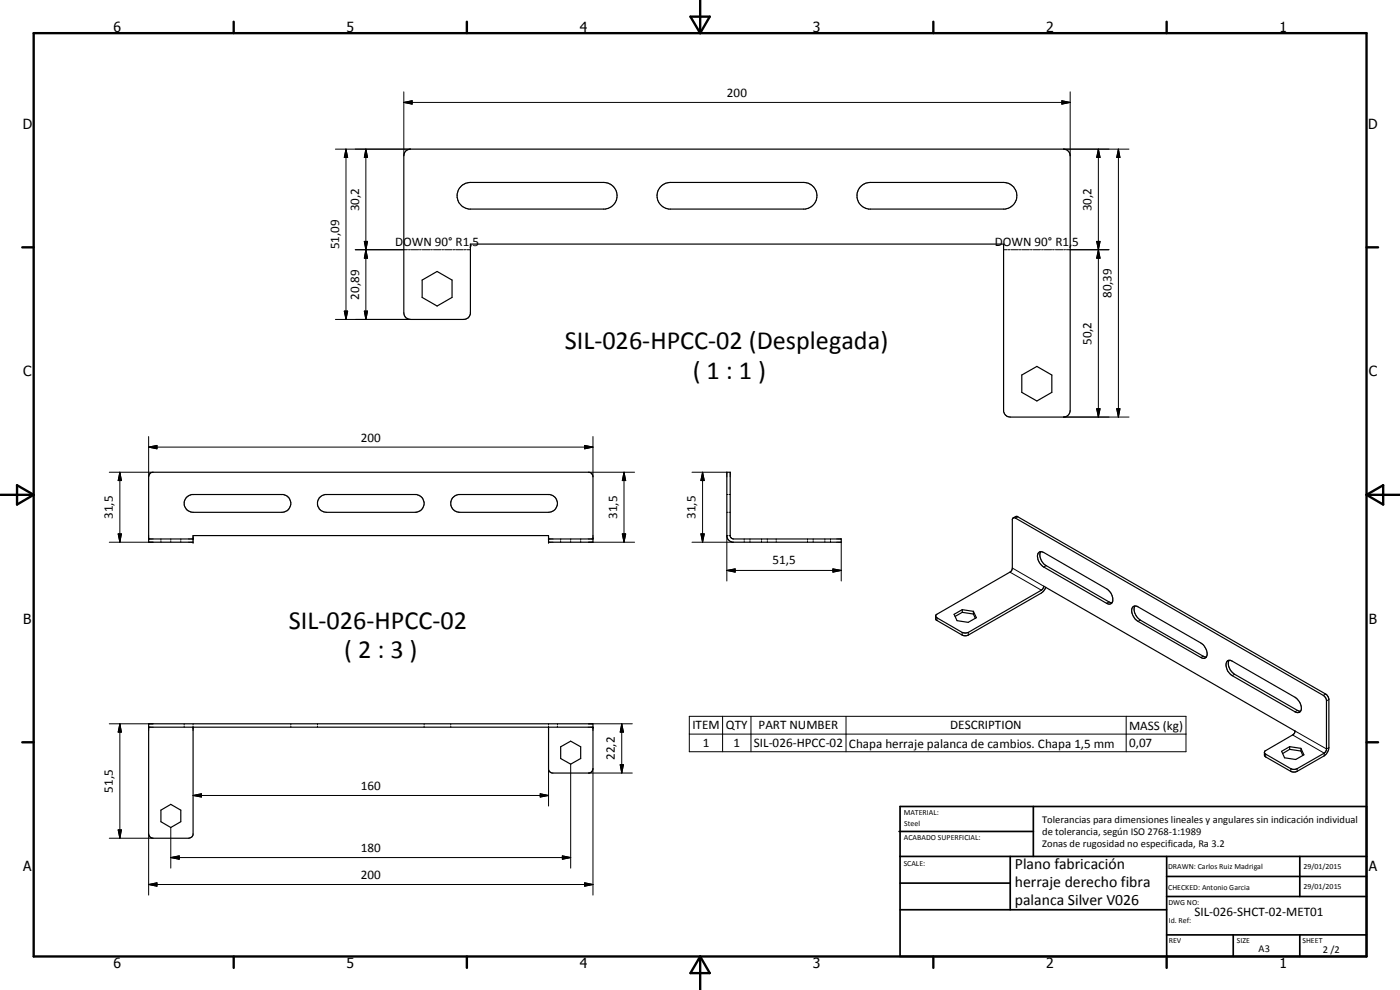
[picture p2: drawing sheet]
<svg xmlns="http://www.w3.org/2000/svg" width="420mm" height="297mm" viewBox="0 0 420 297" stroke-linecap="round" stroke-linejoin="round" font-family="sans-serif">
<g fill="none" stroke="#000" stroke-width=".35">
<path d="M121.9 45.2l1.3-.5h196a2 2 0 0 1 2 2v76.4a2 2 0 0 1-2 2h-16a2.07 2.07 0 0 1-2-1.6v-50.3h-160v21a1.98 1.98 0 0 1-2 1.6h-16a1.94 1.94 0 0 1-2-1.9v-47.2l.2-.9zM138.5 55.8l1.3-.8 1.4-.3h40a4 4 0 0 1 4 3.8 4 4 0 0 1-3.6 4.2h-40.9a4 4 0 0 1-3.4-2.7 4 4 0 0 1 1.2-4.2zM198.2 56.1l1.6-1.1 1.4-.3h40a4 4 0 0 1 4 3.8 4 4 0 0 1-3.5 4.2h-41a4 4 0 0 1-2.5-6.6zM258.5 55.8l1.2-.8 1.5-.3h40a4 4 0 0 1 4 3.8 4 4 0 0 1-3.5 4.2h-41a4 4 0 0 1-3.3-2.8 4 4 0 0 1 1.1-4.1zM126.7 84l4.5-2.6 4.5 2.6v5.2l-4.5 2.6-4.5-2.6zM306.7 112.5l4.5-2.6 4.5 2.6v5.2l-4.5 2.6-4.5-2.6zM45 142.1l.9-.4h130.7l.8 .2 .6 1.1v19.7h-13.4v-2h-106.7v2h-13.3v-19.7zM55.9 149.4l.9-.8 .8-.2h27.4a2.68 2.68 0 0 1 2.3 2.8 2.68 2.68 0 0 1-2.7 2.5h-26.7a2.67 2.67 0 0 1-2.4-1.5 2.67 2.67 0 0 1 .4-2.8zM95.8 149.4l.6-.6 1.2-.4h27.4a2.68 2.68 0 0 1 2.3 2.8 2.68 2.68 0 0 1-2.7 2.5h-26.7a2.7 2.7 0 0 1-2.4-1.5 2.7 2.7 0 0 1 .3-2.8zM135.8 149.4l.6-.6 1.2-.4h27.4a2.68 2.68 0 0 1 2.3 2.8 2.68 2.68 0 0 1-2.7 2.5h-26.6a2.7 2.7 0 0 1-2.5-1.5 2.7 2.7 0 0 1 .3-2.8zM218.1 141.7h1v19.2l.6 .7 32.8 .1v1h-32.7a2.07 2.07 0 0 1-1.7-2zM304.1 155.4h.6l92.8 53.6 .6 1.1v14.8l-.7 1.1-8.1 4.6-1.2 .2-8.4-4.6-.2-.5"/>
<path d="M304.1 155.4l1.2-.5 92.7 53.5 .8 1.3v14.6a3.3 3.3 0 0 1-1.4 2.5l-8.1 4.6-1.2 .2-8.3-4.5-.3-.5v-.9M304.1 155.4l-.3 .4v14.8l-.4 .8-22.4 13-.1 1.5 7.8 4.6 1.5 .2 22.3-12.8 .7-.6 .6-1.1M44.6 161.7h13.3M164.6 161.7h13.4M311.6 165.9l.6-.4 1.1 .3 18.8 10.9a3.7 3.7 0 0 1 1.6 4.1l-.8 .5-.8-.3-18.8-10.9a3.6 3.6 0 0 1-1.7-4.2zM312.3 165.5a3.4 3.4 0 0 0 1.7 4.2l18.8 10.9 .9 .2M280.8 185l.2 .3 7.7 4.4 1 .2 .7-.1 22.1-12.7 .8-1.2 75.4 43.4-.6 1.1-8.4 4.9-.2 .4M288.8 183.7l-2.2 1.3M288.8 183.7l3.3 .5M288.8 182.9l-2.5 1.4 .9 1.9 3.4 .5 2.4-1.4-.9-1.9M288.8 182.9v.8M288.8 182.9l3.3 .5"/>
<path d="M292.1 184.2l.6 1.3M292.1 183.4v.8M340.1 182l1.1-.1 19.2 11a3.3 3.3 0 0 1 1.5 4.4l-.9 .2-.6-.2-18.9-10.9a3.3 3.3 0 0 1-1.4-4.4zM340.6 181.8a3.5 3.5 0 0 0 1.6 4.3l18.9 10.8 .9 .2M368.3 198.3l1-.2 .5 .3 18.9 10.8a3.3 3.3 0 0 1 1.4 4.4 1.3 1.3 0 0 1-1.4 0l-18.9-10.9a3.5 3.5 0 0 1-1.5-4.4zM368.9 198.1a3.6 3.6 0 0 0 1.6 4.2l18.9 10.8 .9 .3M44.6 218.2h133.4M57.9 218.2v32.5l-.3 .4-1 .4h-10.9a1.26 1.26 0 0 1-1.1-1.3v-33h133.4v13.4l-.4 1-.7 .3h-11.2l-.9-.5-.2-.5v-12.7M168.3 224.1l3-1.7 3 1.7v3.5l-3 1.7-3-1.7zM387 224l-2.4 1.4 .9 2 3.4 .5 2.4-1.4-.9-2M387 224l3.4 .5M387 224.8l3.4 .5"/>
<path d="M387 224.8l-2.1 1.3M387 224v.8M390.4 225.3l.6 1.4M390.4 224.5v.8M48.3 243.1l3-1.8 3 1.8v3.4l-3 1.8-3-1.8z"/>
</g>
<g fill="#000">
<circle cx="57.9" cy="161.7" r=".18"/>
<circle cx="57.9" cy="162.7" r=".18"/>
<circle cx="164.6" cy="161.7" r=".18"/>
<circle cx="164.6" cy="162.7" r=".18"/>
<circle cx="44.6" cy="218.2" r=".18"/>
<circle cx="57.9" cy="218.2" r=".18"/>
<circle cx="164.6" cy="218.2" r=".18"/>
<circle cx="178" cy="218.2" r=".18"/>
</g>
<g fill="none" stroke="#000" stroke-width=".3">
<path d="M121.2 30.7l2.5-.5v1zM121.2 30.7h200M121.2 27.6v19.1M318.7 30.2l2.5 .5-2.5 .5zM321.2 27.6v19.1M100.7 44.7h22.5M103.8 44.7l.5 2.5h-1zM103.8 44.7v51.1M109.8 44.7l.5 2.5h-1zM109.8 44.7v51.1M319.2 44.7h19.6M329.6 44.7l.5 2.5h-1z"/>
<path d="M329.6 44.7v80.4M335.6 44.7l.5 2.5h-1zM335.6 44.7v80.4M106.6 74.9h15.7M109.3 72.4h1l-.5 2.5zM109.8 74.9l.5 2.6h-1zM122.6 74.9h.5M123.4 74.9h2.2M125.9 74.9h.5M126.7 74.9h2.3M129.2 74.9h.6M130.1 74.9h2.2"/>
<path d="M132.6 74.9h.5M133.4 74.9h2.2M135.9 74.9h.6M136.7 74.9h2.3M139.2 74.9h.6M140.1 74.9h1.1M301.2 74.9h1.1M302.5 74.9h.6M303.4 74.9h2.2M305.9 74.9h.6M306.7 74.9h2.2M309.2 74.9h.6"/>
<path d="M310.1 74.9h2.2M312.6 74.9h.5M313.4 74.9h2.2M315.9 74.9h.5M316.7 74.9h2.3M319.2 74.9h.6M320.1 74.9h12.7M329.1 72.4h1l-.5 2.5zM329.1 72.4l1 5.1h-1l1-5.1zM329.6 74.9l.5 2.6h-1zM100.7 95.8h22.5M103.3 93.3h1l-.5 2.5z"/>
<path d="M109.3 93.3h1l-.5 2.5zM44.6 134.2l2.5-.6v1.1zM44.6 134.2h133.4M44.6 131v12M175.5 133.6l2.5 .6-2.5 .5zM178 131v12M319.2 125.1h19.6M329.1 122.6h1l-.5 2.5zM335.1 122.6h1l-.5 2.5zM32.8 141.7h13.1M36 141.7l.4 2.5h-.9zM36 141.7v21"/>
<path d="M176.6 141.7h13.8M187.3 141.7l.5 2.5h-1zM187.3 141.7v21M207.7 141.7h10.4M210.9 141.7l.5 2.5h-1.1zM210.9 141.7v21M218.1 148.4h.4M218.1 153.7h.4M218.8 148.4h.3M218.8 153.7h.3M305.5 155.1l-.8 .3M32.8 162.7h13.1"/>
<path d="M35.5 160.2h.9l-.4 2.5zM48.3 161.7v.4M48.3 162.3v.4M51.3 161.7v.4M51.3 162.3v.4M54.3 161.7v.4M54.3 162.3v.4M168.3 161.7v.4M168.3 162.3v.4M171.3 161.7v.4M171.3 162.3v.4M174.3 161.7v.4"/>
<path d="M174.3 162.3v.4M176.6 162.7h13.8M186.8 160.2h1l-.5 2.5zM207.7 162.7h12.4M210.3 160.2h1.1l-.5 2.5zM218.1 171.2l2.5-.5v1zM218.1 171.2h34.4M218.5 160.7h-.4v13.6M218.8 160.7h.3M223.3 161.7v.4M223.3 162.3v.4M225.1 161.7v.4"/>
<path d="M225.1 162.3v.4M228.5 161.7v.4M228.5 162.3v.4M230.3 161.7v.4M230.3 162.3v.4M232.9 161.7v.4M232.9 162.3v.4M242.3 161.7v.4M242.3 162.3v.4M244 161.7v.4M244 162.3v.4M247.6 161.7v.4"/>
<path d="M247.6 162.3v.4M249.2 161.7v.4M249.2 162.3v.4M250 170.7l2.5 .5-2.5 .5zM252.5 162.7v11.6M303.1 171.7l9.4 5.4M303.8 170.4l9.5 5.5M314 169.7l-.7 .4M281.2 185.4v.8M288.7 189.7v.8M290.6 189.7v.8M332.8 180.6l-.7 .4"/>
<path d="M342.2 186.1l-.7 .3M361.1 196.9l-.7 .4M32.8 217.2h13.1M36 217.2l.4 2.5h-.9zM36 217.2v34.3M55.3 217.2v.3M55.3 217.8v.4M57.9 217.2v.3M57.9 217.8v.4M87.3 217.2v.3M87.3 217.8v.4M95.3 217.2v.3"/>
<path d="M95.3 217.8v.4M127.3 217.2v.3M127.3 217.8v.4M135.3 217.2v.3M135.3 217.8v.4M164.6 217.2v.3M164.6 217.8v.4M167.3 217.2v.3M167.3 217.8v.4M176.6 217.2h13.2M186.6 217.2l.5 2.5h-1zM186.6 217.2v14.7"/>
<path d="M206.9 214.9h149v10.7h-149zM216.9 214.9v10.7M225.4 214.9v10.7M253.9 214.9v10.7M338 214.9v10.7M370.5 202.3l-.7 .4M388.7 219.3l9.4 5.4 .7-.4M389.4 213.1l-.7 .5M397.8 208.2l-.6 .5M398.8 209.9l-.7 .4M57.9 238.7l2.5-.5v.9zM57.9 238.7h106.7"/>
<path d="M162.1 238.2l2.5 .5-2.5 .4zM164.6 230.6v11.3M171.3 229.3v31.2M176.6 231.9h13.2M178 230.6v38M186.1 229.4h1l-.5 2.5zM206.9 220.3h149M379.8 226.3v.8M387.4 230.6v.8M387.9 220.5l9.5 5.5v.8M389.3 230.6v.8M32.8 251.5h13.1"/>
<path d="M35.5 249h.9l-.4 2.5zM44.6 250.2v18.4M51.3 257.3l2.5-.5v1zM51.3 248.3v12.2M51.3 257.3h120M168.8 256.8l2.5 .5-2.5 .5zM44.6 265.4l2.5-.5v1zM44.6 265.4h133.4M175.5 264.9l2.5 .5-2.5 .5z"/>
</g>
<g fill="none" stroke="#000" stroke-width=".71">
<path d="M10.1 9.9h400v277.1h-400zM70.1 6.5v3.4M140.1 6.5v3.4M207.2 5h5.8l-2.9 4.9zM210.1 0v9.9M280.1 6.5v3.4M350.1 6.5v3.4M6.7 74.2h3.4M410.1 74.2h3.5M.1 148.5h10M5.1 145.6l5 2.9-5 2.9zM410.1 148.5h10"/>
<path d="M410.1 148.5l5-2.9v5.8zM6.7 222.7h3.4M410.1 222.7h3.5M70.1 287v3.4M140.1 287v3.4M210.1 287v10M210.1 287l2.9 5h-5.8zM280.1 287v3.4M350.1 287v3.4"/>
</g>
<g fill="none" stroke="#000" stroke-width=".51">
<path d="M269.8 249.5h40.3M270.1 242h140v45h-140zM270.1 257h140M303.2 257v16M310.1 242v15M350.1 257v30M390.1 257v12M270.1 265h33.1M270.1 273h80M350.1 269h60M350.1 263h60M350.1 280.5h60"/>
<path d="M370.1 280.5v6.5M390.1 280.5v6.5"/>
</g>
<g fill="#000">
<path d="M121.2 30.7l2.5-.5v1zM318.7 30.2l2.5 .5-2.5 .5zM103.8 44.7l.5 2.5h-1zM109.8 44.7l.5 2.5h-1zM329.6 44.7l.5 2.5h-1zM335.6 44.7l.5 2.5h-1zM109.3 72.4h1l-.5 2.5zM109.8 74.9l.5 2.6h-1zM329.1 72.4h1l-.5 2.5zM329.6 74.9l.5 2.6h-1zM103.3 93.3h1l-.5 2.5zM109.3 93.3h1l-.5 2.5z"/>
<path d="M44.6 134.2l2.5-.6v1.1zM175.5 133.6l2.5 .6-2.5 .5zM329.1 122.6h1l-.5 2.5zM335.1 122.6h1l-.5 2.5zM36 141.7l.4 2.5h-.9zM187.3 141.7l.5 2.5h-1zM210.9 141.7l.5 2.5h-1.1zM35.5 160.2h.9l-.4 2.5zM186.8 160.2h1l-.5 2.5zM210.3 160.2h1.1l-.5 2.5zM218.1 171.2l2.5-.5v1zM250 170.7l2.5 .5-2.5 .5z"/>
<path d="M36 217.2l.4 2.5h-.9zM186.6 217.2l.5 2.5h-1zM57.9 238.7l2.5-.5v.9zM162.1 238.2l2.5 .5-2.5 .4zM186.1 229.4h1l-.5 2.5zM35.5 249h.9l-.4 2.5zM51.3 257.3l2.5-.5v1zM168.8 256.8l2.5 .5-2.5 .5zM44.6 265.4l2.5-.5v1zM175.5 264.9l2.5 .5-2.5 .5z"/>
</g>
<g font-size="7.9">
<text x="169.5" y="104.8">SIL-026-HPCC-02 (Desplegada)</text>
<text x="208" y="113.8">( 1 : 1 )</text>
<text x="86.7" y="188.6">SIL-026-HPCC-02</text>
<text x="103.3" y="197.6">( 2 : 3 )</text>
</g>
<g font-size="4.7">
<text x="304.6" y="260.8">Plano fabricación</text>
<text x="304.6" y="266.2">herraje derecho fibra</text>
<text x="304.6" y="271.6">palanca Silver V026</text>
</g>
<g font-size="4.2">
<text x="34" y="9.6">6</text>
<text x="104" y="9.6">5</text>
<text x="174" y="9.6">4</text>
<text x="244" y="9.6">3</text>
<text x="314" y="9.6">2</text>
<text x="384" y="9.6">1</text>
<text x="6.8" y="38.7">D</text>
<text x="410.6" y="38.7">D</text>
<text x="7" y="112.9">C</text>
<text x="410.8" y="112.9">C</text>
<text x="7" y="187.1">B</text>
<text x="410.8" y="187.1">B</text>
<text x="7" y="261.4">A</text>
<text x="410.8" y="261.4">A</text>
<text x="34" y="290.4">6</text>
<text x="104" y="290.4">5</text>
<text x="174" y="290.4">4</text>
<text x="244" y="290.4">3</text>
<text x="314" y="290.4">2</text>
<text x="384" y="290.4">1</text>
</g>
<g font-size="3.9">
<text x="218.2" y="29.2">200</text>
<text x="107.8" y="63.3" transform="rotate(-90 107.8 63.3)">30,2</text>
<text x="327.6" y="63.3" transform="rotate(-90 327.6 63.3)">30,2</text>
<text x="101.8" y="74.8" transform="rotate(-90 101.8 74.8)">51,09</text>
<text x="118.6" y="73.7">DOWN 90° R1,5</text>
<text x="298.5" y="73.7">DOWN 90° R1,5</text>
<text x="107.8" y="89.9" transform="rotate(-90 107.8 89.9)">20,89</text>
<text x="333.6" y="89.5" transform="rotate(-90 333.6 89.5)">80,39</text>
<text x="327.6" y="103.5" transform="rotate(-90 327.6 103.5)">50,2</text>
<text x="108.3" y="132.6">200</text>
<text x="33.9" y="155.7" transform="rotate(-90 33.9 155.7)">31,5</text>
<text x="185.2" y="155.7" transform="rotate(-90 185.2 155.7)">31,5</text>
<text x="208.8" y="155.7" transform="rotate(-90 208.8 155.7)">31,5</text>
<text x="231.8" y="169.1">51,5</text>
<text x="207.8" y="218.9">ITEM</text>
<text x="217.9" y="218.9">QTY</text>
<text x="227.7" y="218.9">PART NUMBER</text>
<text x="285.2" y="218.9">DESCRIPTION</text>
<text x="338.9" y="219">MASS (kg)</text>
<text x="210.9" y="224.2">1</text>
<text x="220.1" y="224.2">1</text>
<text x="226.3" y="224.2">SIL-026-HPCC-02</text>
<text x="254.8" y="224.3">Chapa herraje palanca de cambios. Chapa 1,5 mm</text>
<text x="338.9" y="224.2">0,07</text>
<text x="184.6" y="228" transform="rotate(-90 184.6 228)">22,2</text>
<text x="33.9" y="237.8" transform="rotate(-90 33.9 237.8)">51,5</text>
<text x="108.3" y="237.1">160</text>
<text x="108.3" y="255.7">180</text>
<text x="108.3" y="263.8">200</text>
<text x="358.5" y="275">SIL-026-SHCT-02-MET01</text>
</g>
<g font-size="3.1">
<text x="312.7" y="246.8">Tolerancias para dimensiones lineales y angulares sin indicación individual</text>
<text x="312.7" y="250.4">de tolerancia, según ISO 2768-1:1989</text>
<text x="312.7" y="254">Zonas de rugosidad no especificada, Ra 3.2</text>
<text x="377.7" y="285.6">A3</text>
<text x="397" y="285.9">2 /2</text>
</g>
<g font-size="2.4">
<text x="271.2" y="244.4">MATERIAL:</text>
<text x="271.3" y="252">ACABADO SUPERFICIAL:</text>
<text x="271.4" y="247.9">Steel</text>
<text x="271.2" y="259.7">SCALE:</text>
<text x="350.6" y="260.8">DRAWN: Carlos Ruiz Madrigal</text>
<text x="391.2" y="260.6">29/01/2015</text>
<text x="350.6" y="267">CHECKED: Antonio Garcia</text>
<text x="391.2" y="266.7">29/01/2015</text>
<text x="350.6" y="271.4">DWG NO:</text>
<text x="350.8" y="276.9">Id. Ref:</text>
<text x="350.8" y="282.8">REV</text>
<text x="371.2" y="282.9">SIZE</text>
<text x="390.9" y="282.9">SHEET</text>
</g>
</svg>
